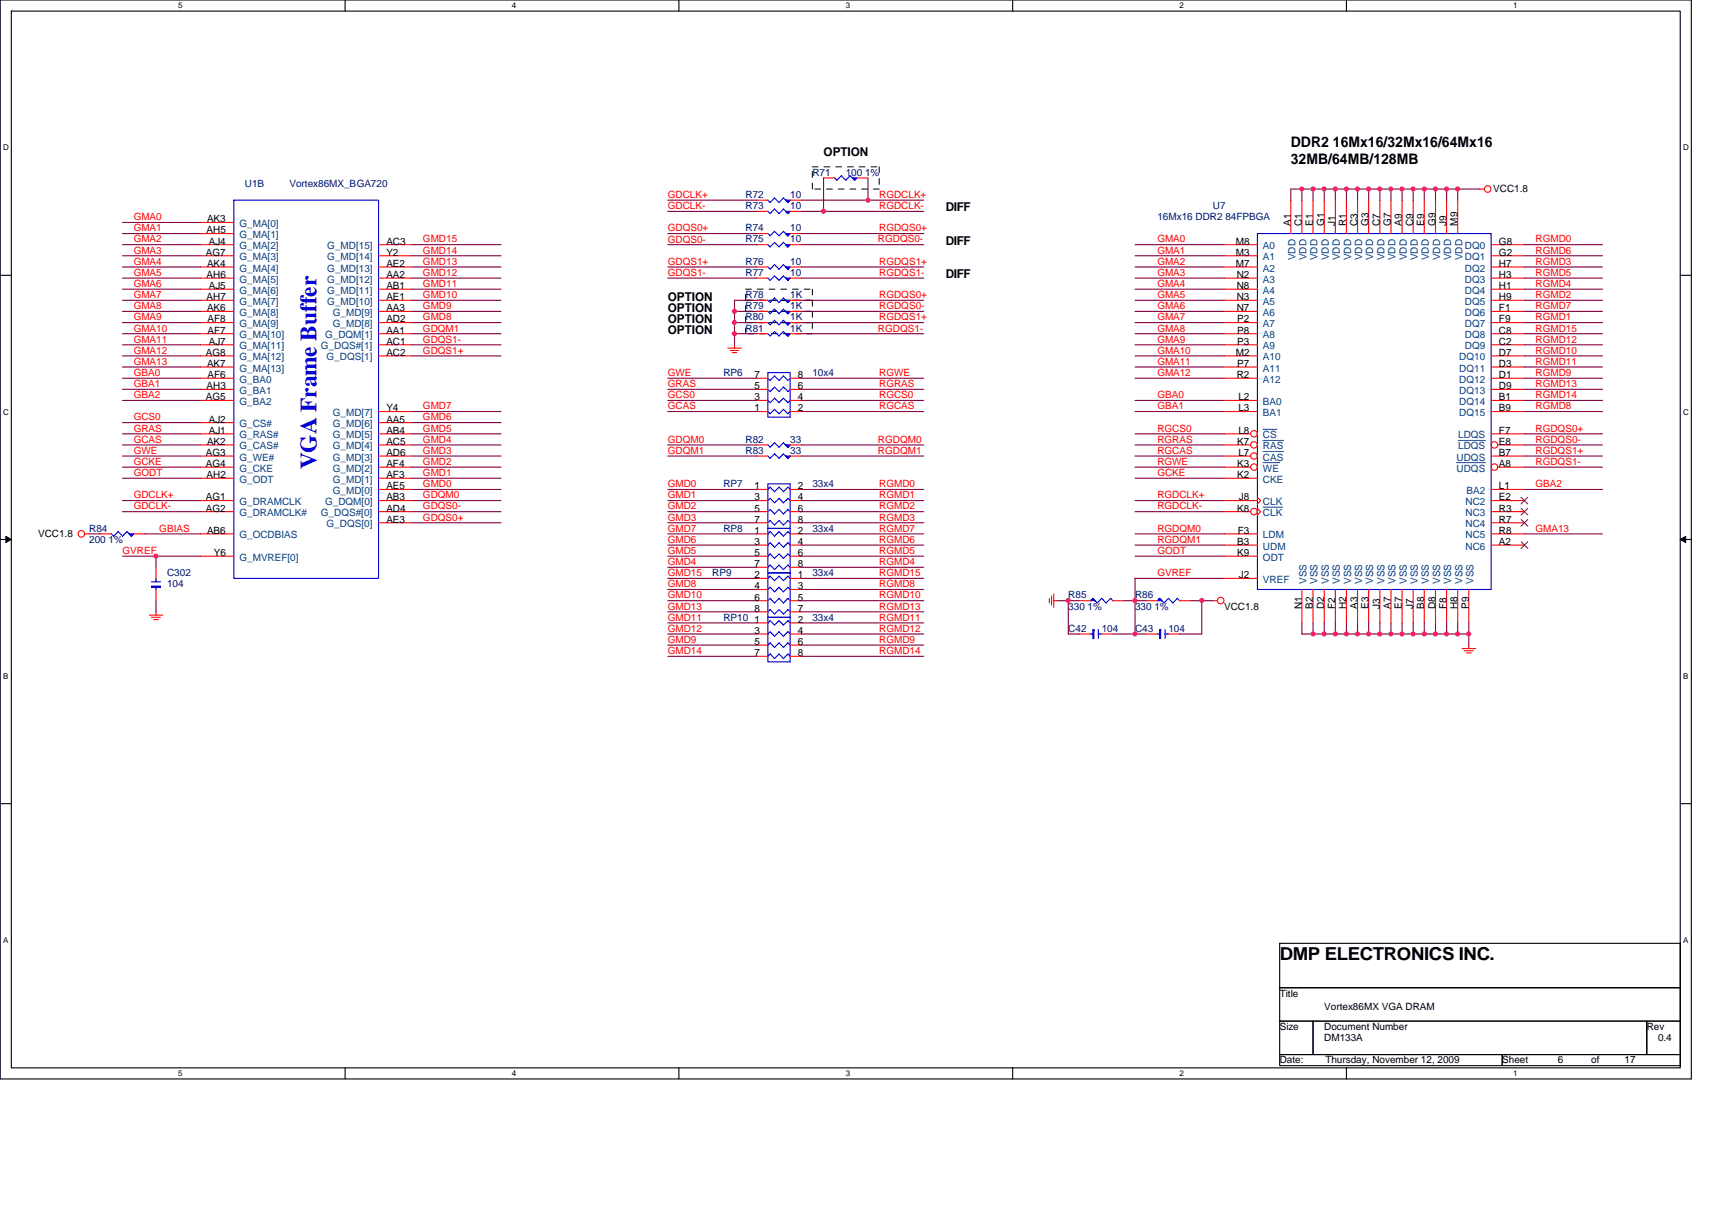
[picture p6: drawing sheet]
<svg xmlns="http://www.w3.org/2000/svg" width="297mm" height="210mm" viewBox="0 0 297 210" stroke-linecap="round" stroke-linejoin="round" font-family="sans-serif">
<path d="M0 0h293.5v187.2h-293.5zM2 1.9h289.5v183.4h-289.5z" fill="none" stroke="#000" stroke-width=".19"/>
<g fill="#fff">
<path d="M30.9 .2h.8v1.6h-.8z"/>
<path d="M30.9 185.5h.8v1.6h-.8z"/>
</g>
<path d="M59.9 0v1.9M59.9 185.3v1.9" fill="none" stroke="#000" stroke-width=".19"/>
<g fill="#fff">
<path d="M88.8 .2h.8v1.6h-.8z"/>
<path d="M88.8 185.5h.8v1.6h-.8z"/>
</g>
<path d="M117.8 0v1.9M117.8 185.3v1.9" fill="none" stroke="#000" stroke-width=".19"/>
<g fill="#fff">
<path d="M146.7 .2h.8v1.6h-.8z"/>
<path d="M146.7 185.5h.8v1.6h-.8z"/>
</g>
<path d="M175.7 0v1.9M175.7 185.3v1.9" fill="none" stroke="#000" stroke-width=".19"/>
<g fill="#fff">
<path d="M204.7 .2h.7v1.6h-.7z"/>
<path d="M204.7 185.5h.7v1.6h-.7z"/>
</g>
<path d="M233.6 0v1.9M233.6 185.3v1.9" fill="none" stroke="#000" stroke-width=".19"/>
<g fill="#fff">
<path d="M262.6 .2h.7v1.6h-.7z"/>
<path d="M262.6 185.5h.7v1.6h-.7z"/>
<path d="M.5 24.8h1v1.6h-1z"/>
<path d="M292 24.8h1v1.6h-1z"/>
<path d="M.5 70.7h1v1.5h-1z"/>
<path d="M292 70.7h1v1.5h-1z"/>
</g>
<path d="M0 47.8h2M291.5 47.8h2" fill="none" stroke="#000" stroke-width=".19"/>
<g fill="#fff">
<path d="M.5 116.5h.9v1.6h-.9z"/>
<path d="M292 116.5h.9v1.6h-.9z"/>
</g>
<path d="M0 93.6h2M291.5 93.6h2" fill="none" stroke="#000" stroke-width=".19"/>
<path d="M1 93.1l1 .5-1 .5zM291.5 93.6l1-.5v1z" fill="#000" stroke="#000" stroke-width=".17"/>
<g fill="#fff">
<path d="M.5 162.4h.9v1.5h-.9z"/>
<path d="M292 162.4h.9v1.5h-.9z"/>
</g>
<path d="M0 139.5h2M291.5 139.5h2M222 163.7h69.5v7.7h-69.5zM222 171.4h69.5v5.8h-69.5zM222 177.2h5.8v5.8h-5.8zM227.8 177.2h57.9v5.8h-57.9zM285.7 177.2h5.8v5.8h-5.8zM222 183h38.6v1.9h-38.6zM260.6 183h30.9v1.9h-30.9z" fill="none" stroke="#000" stroke-width=".19"/>
<g fill="none" stroke="#000" stroke-width=".17" stroke-dasharray="1 1 1 1 1 1 1 1">
<path d="M140.9 29h11.6M140.9 32.8v-3.8M152.5 29v3.8M152.5 32.8h-11.6M129.4 52.1h11.5M129.4 54v-1.9M129.4 56h11.5M129.4 57.9v-1.9M129.4 50.2h11.5M129.4 52.1v-1.9M129.4 54h11.5M129.4 56v-2"/>
<path d="M140.9 52.1v1.9M140.9 54h-11.5M140.9 56v1.9M140.9 57.9h-11.5M140.9 50.2v1.9M140.9 52.1h-11.5M140.9 54v2M140.9 56h-11.5"/>
</g>
<g fill="none" stroke="#f00" stroke-width=".19">
<path d="M34.8 38.6h5.8M131.3 34.7h1.9M131.3 36.7h1.9M137.1 34.7h1.9M137.1 36.7h1.9M142.9 30.9h1.9M148.7 30.9h1.9M224 34.7v5.8M225.9 34.7v5.8M227.8 34.7v5.8M229.8 34.7v5.8M231.7 34.7v5.8"/>
<path d="M233.6 34.7v5.8M235.5 34.7v5.8M237.5 34.7v5.8M239.4 34.7v5.8M241.3 34.7v5.8M243.3 34.7v5.8M245.2 34.7v5.8M247.1 34.7v5.8M249.1 34.7v5.8M251 34.7v5.8M252.9 34.7v5.8M256.7 32.8h.9"/>
<path d="M34.8 40.5h5.8M34.8 56h5.8M34.8 42.5h5.8M34.8 44.4h5.8M34.8 46.3h5.8M34.8 48.3h5.8M34.8 50.2h5.8M34.8 52.1h5.8M34.8 54h5.8M34.8 57.9h5.8M34.8 59.8h5.8M65.7 56h5.8"/>
<path d="M65.7 42.5h5.8M65.7 44.4h5.8M65.7 46.3h5.8M65.7 48.3h5.8M65.7 50.2h5.8M65.7 52.1h5.8M65.7 54h5.8M65.7 57.9h5.8M65.7 59.8h5.8M127.4 59.8v.6M131.3 40.5h1.9M131.3 56h1.9"/>
<path d="M131.3 42.5h1.9M131.3 46.3h1.9M131.3 48.3h1.9M131.3 52.1h1.9M131.3 54h1.9M131.3 57.9h1.9M137.1 40.5h1.9M137.1 56h1.9M137.1 42.5h1.9M137.1 46.3h1.9M137.1 48.3h1.9M137.1 52.1h1.9"/>
<path d="M137.1 54h1.9M137.1 57.9h1.9M212.4 56h5.8M212.4 42.5h5.8M212.4 44.4h5.8M212.4 46.3h5.8M212.4 48.3h5.8M212.4 50.2h5.8M212.4 52.1h5.8M212.4 54h5.8M212.4 57.9h5.8M212.4 59.8h5.8"/>
<path d="M258.7 56h5.8M258.7 42.5h5.8M258.7 44.4h5.8M258.7 46.3h5.8M258.7 48.3h5.8M258.7 50.2h5.8M258.7 52.1h5.8M258.7 54h5.8M258.7 57.9h5.8M258.7 59.8h5.8M34.8 69.5h5.8M34.8 61.8h5.8"/>
<path d="M34.8 63.7h5.8M34.8 65.6h5.8M34.8 67.6h5.8M34.8 75.3h5.8M34.8 77.2h5.8M34.8 79.1h5.8M34.8 73.3h5.8M65.7 71.4h5.8M65.7 61.8h5.8M65.7 75.3h5.8M65.7 77.2h5.8M65.7 79.1h5.8"/>
<path d="M65.7 73.3h5.8M126.3 60.4h2.3M126.7 60.8h1.5M127.1 61.2h.7M131.3 69.5h1.9M131.3 71.4h1.9M131.3 65.6h1.9M131.3 67.6h1.9M131.3 77.2h1.9M131.3 79.1h1.9M137.1 69.5h1.9M137.1 71.4h1.9"/>
<path d="M137.1 65.6h1.9M137.1 67.6h1.9M137.1 77.2h1.9M137.1 79.1h1.9M212.4 69.5h5.8M212.4 71.4h5.8M212.4 61.8h5.8M212.4 63.7h5.8M212.4 65.6h5.8M212.4 75.3h4.6M212.4 77.2h4.6M212.4 79.1h4.6"/>
<path d="M258.7 69.5h5.8M258.7 71.4h5.8M258.7 61.8h5.8M258.7 63.7h5.8M258.7 65.6h5.8M258.7 67.6h5.8M258.7 75.3h5.8M258.7 79.1h5.8M259.9 77.2h4.6M14.7 92.6h.8M17.4 92.6h1.9M23.2 92.6h1.9"/>
<path d="M27.1 98.4v2M34.8 92.6h5.8M34.8 86.9h5.8M34.8 88.8h5.8M34.8 81.1h5.8M34.8 83h5.8M34.8 96.5h5.8M65.7 84.9h5.8M65.7 86.9h5.8M65.7 88.8h5.8M65.7 90.7h5.8M65.7 81.1h5.8"/>
<path d="M65.7 83h5.8M131.3 92.6h1.9M131.3 84.9h1.9M131.3 86.9h1.9M131.3 88.8h1.9M131.3 90.7h1.9M131.3 94.6h1.9M131.3 96.5h1.9M131.3 98.4h1.9M137.1 92.6h1.9M137.1 84.9h1.9M137.1 86.9h1.9"/>
<path d="M137.1 88.8h1.9M137.1 90.7h1.9M137.1 94.6h1.9M137.1 96.5h1.9M137.1 98.4h1.9M212.4 92.6h5.8M212.4 86.9h5.8M212.4 88.8h4.6M212.4 81.1h4.6M212.4 83h5.8M212.4 94.6h5.8M212.4 96.5h5.8"/>
<path d="M218.2 86.3l.5 .6-.5 .5M218.2 88.2l.5 .6-.5 .6M258.7 92.6h5.8M258.7 84.9h5.8M258.7 86.9h5.8M258.7 88.8h5.8M258.7 90.7h5.8M258.7 94.6h5.8M259.9 81.1h4.6M25.9 106.7h2.3M26.3 107.1h1.5M26.7 107.5h.8"/>
<path d="M27.1 102.3v1.9M27.1 106.2v.6M131.3 104.2h1.9M131.3 100.4h1.9M131.3 102.3h1.9M131.3 106.2h1.9M131.3 110h1.9M131.3 108.1h1.9M131.3 112h1.9M131.3 113.9h1.9M137.1 104.2h1.9M137.1 100.4h1.9"/>
<path d="M137.1 102.3h1.9M137.1 106.2h1.9M137.1 110h1.9M137.1 108.1h1.9M137.1 112h1.9M137.1 113.9h1.9M182.1 103.8v.8M182.5 103.4v1.6M182.8 104.2h.6M182.8 103.1v2.3M187.3 104.2h1.9M187.3 110h1.9"/>
<path d="M191.2 110h1.9M193.1 104.2h1.9M198.9 104.2h1.9M198.9 110h1.9M202.7 110h2M204.7 104.2h1.9M210.4 104.2h.8M212.4 100.4h5.8M225.9 102.3v5.8M227.8 102.3v5.8M229.8 102.3v5.8M231.7 102.3v5.8"/>
<path d="M233.6 102.3v5.8M235.5 102.3v5.8M237.5 102.3v5.8M239.4 102.3v5.8M241.3 102.3v5.8M243.3 102.3v5.8M245.2 102.3v5.8M247.1 102.3v5.8M249.1 102.3v5.8M251 102.3v5.8M252.9 102.3v5.8M253.7 112.5h2.3"/>
<path d="M254.1 112.9h1.5M254.5 113.3h.7M254.8 102.3v5.8M254.8 112v.6"/>
<circle cx="258.1" cy="32.8" r=".57"/>
<circle cx="217.6" cy="77.2" r=".57"/>
<circle cx="217.6" cy="79.1" r=".57"/>
<circle cx="217.6" cy="75.3" r=".57"/>
<circle cx="259.3" cy="77.2" r=".57"/>
<circle cx="14.1" cy="92.6" r=".57"/>
<circle cx="217.6" cy="88.8" r=".57"/>
<circle cx="217.6" cy="81.1" r=".57"/>
<circle cx="259.3" cy="81.1" r=".57"/>
<circle cx="211.8" cy="104.2" r=".57"/>
</g>
<g fill="none" stroke="#00f" stroke-width=".19">
<path d="M40.6 34.7h25.1v65.7h-25.1zM133.2 34.7l.4 .4M133.2 36.7l.4 .4M135.2 35.1l-.8-.8-.8 .9M135.2 37.1l-.8-.8-.8 .8M135.9 34.3l.8 .8M135.9 36.3l.8 .8M135.9 34.4l-.8 .8M135.9 36.3l-.8 .8M137.1 34.7l-.4 .5M137.1 36.7l-.4 .4M146 30.5l.7 .8 .8-.8"/>
<path d="M146 30.5l-.8 .8-.4-.4M147.5 30.5l.8 .8M148.7 30.9l-.4 .4M133.2 40.5l.4 .4M133.2 56l.4 .4M133.2 57.9l.4 .4M133.2 52.1l.4 .4M133.2 48.2l.4 .4M133.2 46.3l.4 .4M133.2 54l.4 .4M133.2 42.4l.4 .4M134.4 40.1l.8 .8"/>
<path d="M134.4 51.7l.8 .8M134.4 47.9l.8 .7M134.4 45.9l.7 .8 .8-.8M134.4 40.2l-.8 .7M134.4 51.7l-.8 .8M134.4 47.9l-.8 .8M134.4 45.9l-.8 .8M135.2 56.4l-.8-.8-.8 .8M135.2 54.4l-.8-.8-.8 .9M135.9 40.1l.8 .8M135.9 55.6l.8 .8M135.9 57.5l.8 .8"/>
<path d="M135.9 51.7l.8 .8M135.9 47.9l.8 .7M135.9 45.9l.8 .8M135.9 53.6l.8 .8M135.9 42.1l.8 .7M135.9 40.2l-.8 .7M135.9 55.6l-.8 .8M135.9 57.5l-.8 .8-.7-.8-.8 .8M135.9 51.7l-.8 .8M135.9 47.9l-.8 .8M135.9 42.1l-.8 .8-.7-.8-.8 .8M135.9 53.7l-.8 .8"/>
<path d="M137.1 40.5l-.4 .4M137.1 56l-.4 .4M137.1 57.9l-.4 .4M137.1 52.1l-.4 .4M137.1 48.3l-.4 .4M137.1 46.3l-.4 .4M137.1 42.5l-.4 .4M137.1 54l-.4 .5M218.2 40.5h40.5v61.8h-40.5zM133.2 77.2l.4 .4M133.2 79.1l.4 .4M133.2 64.7h3.9"/>
<path d="M133.2 64.6v7.8h3.9v-7.8M133.2 71.4l.4 .4M133.2 67.6l.4 .4M133.2 65.6l.4 .4M134.4 78.7l.8 .8M134.4 78.8l-.8 .7M134.4 71l.8 .8M134.4 69.1l.8 .8M134.4 67.2l.8 .8M134.4 65.2l.8 .8M134.4 71l-.8 .8M134.4 69.1l-.8 .8-.4-.4"/>
<path d="M134.4 67.2l-.8 .7M134.4 65.2l-.8 .8M135.9 76.8l.8 .8M135.9 78.7l.8 .8M135.9 76.8l-.8 .8-.7-.8-.8 .8M135.9 78.8l-.8 .7M135.9 71l.8 .8M135.9 67.2l.8 .8M135.9 65.2l.8 .8M136 71l-.8 .8M136 67.2l-.8 .7M136 65.2l-.8 .8"/>
<path d="M137.1 77.2l-.4 .4M137.1 79.1l-.4 .4M137.1 69.5l-.4 .4-.8-.8-.7 .8M137.1 71.4l-.4 .4M137.1 67.5l-.4 .4M137.1 65.6l-.4 .4M19.3 92.6l.4 .4M20.5 92.2l.8 .8M20.5 92.3l-.8 .8M22 92.2l.8 .8M22 92.3l-.8 .8M23.2 92.6l-.4 .5"/>
<path d="M133.2 99.4h3.9M133.2 84.9l.4-.4 .8 .8M133.2 88.8l.4-.4 .8 .8M133.2 92.6l.4-.3 .8 .8M133.2 96.5l.4-.4 .8 .8M133.6 100l.8 .8 .7-.8 .8 .8M133.6 100l-.4 .4M133.6 86.5l.8 .8M133.6 90.3l.8 .8M133.6 94.2l.8 .8M133.6 98.1l.8 .7M133.6 86.5l-.4 .4"/>
<path d="M133.6 90.3l-.4 .4M133.6 94.2l-.4 .4M133.6 98l-.4 .4M135.2 88.4l.7 .8 .8-.8 .4 .4M135.2 84.5l.8 .8M135.2 86.5l.8 .8M135.2 90.3l.8 .8M135.2 96.1l.7 .8 .8-.8 .4 .4M135.2 92.3l.8 .8M135.2 98.1l.8 .7M135.2 84.5l-.8 .8M135.2 86.5l-.8 .7"/>
<path d="M135.2 88.4l-.8 .8M135.2 90.3l-.8 .8M135.2 92.2l-.8 .8M135.2 94.2l-.8 .8M135.2 96.1l-.8 .8M135.2 98l-.8 .8M136.7 100l.4 .4M136.7 100l-.8 .8M136.7 86.5l.4 .4M136.7 90.3l.4 .4M136.7 94.2l.4 .4M136.7 98.1l.4 .4"/>
<path d="M136.7 86.5l-.8 .7M136.7 90.3l-.8 .8M136.7 94.2l-.8 .8-.7-.8M136.7 98l-.8 .8M137.1 85l-.4-.5-.8 .8M137.1 92.7l-.4-.5-.8 .8M137.1 91.7h-3.9M26.3 101h1.5M27.1 100.4v.6M27.1 101.9v.4M133.2 114.9h3.9v-30.9h-3.9v30.9M133.2 107.1h3.9"/>
<path d="M133.2 108.1l.4-.4 .8 .8M133.2 112l.4-.4 .8 .8M133.6 101.9l.8 .8 .8-.8M133.6 103.8l.8 .8M133.6 105.8l.8 .8M133.6 101.9l-.4 .4M133.6 103.8l-.4 .5M133.6 105.8l-.4 .4M133.6 109.6l.8 .8M133.6 113.5l.8 .8M133.6 109.6l-.4 .4M133.6 113.5l-.4 .4"/>
<path d="M135.1 101.9l.8 .8M135.1 105.8l.8 .8M135.2 105.8l-.8 .8M135.2 107.7l.7 .8 .8-.8 .4 .4M135.2 109.6l.8 .8M135.2 111.6l.8 .8M135.2 107.7l-.8 .8M135.2 109.6l-.8 .8M135.2 111.5l-.8 .9M135.2 113.5l-.8 .8M135.9 104.6l-.8-.8-.7 .8M136.7 101.9l.4 .4"/>
<path d="M136.7 103.8l.4 .4M136.7 105.8l.4 .4M136.7 101.9l-.8 .8M136.7 103.8l-.8 .8M136.7 105.8l-.8 .8M136.7 109.6l.4 .4M136.7 113.5l.4 .4M136.7 109.6l-.8 .8M136.7 113.5l-.8 .8-.7-.8M137.1 112l-.4-.5-.8 .9M189.2 110h.4M189.6 103.8l.8 .8"/>
<path d="M189.6 103.8l-.4 .4M190.4 104.6l.8-.8 .7 .8M190.5 110h.7M190.6 109.2v1.6M193.1 104.3l-.4-.5-.8 .8M200.8 110h.4M201.2 103.8l.8 .8M201.2 103.8l-.4 .4M201.9 104.6l.9-.8 .7 .8M202.1 110h.6M202.1 109.2v1.6M204.3 103.8l.4 .5"/>
<path d="M204.3 103.8l-.8 .8"/>
</g>
<g fill="#00f" stroke="#00f" stroke-width=".19">
<path d="M201.2 103.8l.4 .4h-.8l.4-.4 .4 .4z" fill-rule="evenodd"/>
<path d="M136.3 40.5h.8l-.4 .4z" fill-rule="evenodd"/>
<path d="M22.4 92.6h.8l-.4 .4z" fill-rule="evenodd"/>
<path d="M26.3 101.7v.2h1.5v-.2z" fill-rule="evenodd"/>
<path d="M136.3 34.7h.8l-.4 .4z" fill-rule="evenodd"/>
<path d="M201.2 109.3v1.5h.2v-1.5z" fill-rule="evenodd"/>
<path d="M136.3 56h.8l-.4 .4z" fill-rule="evenodd"/>
<path d="M136.3 57.9h.8l-.4 .4z" fill-rule="evenodd"/>
<path d="M136.3 77.2h.8l-.4 .4z" fill-rule="evenodd"/>
<path d="M136.3 52.1h.8l-.4 .4z" fill-rule="evenodd"/>
<path d="M136.3 48.3h.8l-.4 .3z" fill-rule="evenodd"/>
<path d="M136.3 46.3h.8l-.4 .4z" fill-rule="evenodd"/>
<path d="M147.9 30.9h.8l-.4 .4z" fill-rule="evenodd"/>
<path d="M189.6 109.3v1.5h.2v-1.5z" fill-rule="evenodd"/>
<path d="M136.3 79.1h.8l-.4 .4z" fill-rule="evenodd"/>
<path d="M189.6 103.8l.4 .4h-.8l.4-.4 .4 .4z" fill-rule="evenodd"/>
<path d="M136.3 54h.8l-.4 .4z" fill-rule="evenodd"/>
<path d="M136.3 42.5h.8l-.4 .3z" fill-rule="evenodd"/>
<path d="M136.3 36.7h.8l-.4 .4z" fill-rule="evenodd"/>
</g>
<path d="M219.1 74.5h2.4M219.1 76.4h3.6M219.1 78.4h3.6M253 76.4h4.7M219.1 80.3h2.9M219.1 88h3.4M252.7 80.3h5" fill="none" stroke="#004080" stroke-width=".17"/>
<path d="M263.9 86.3l1.2 1.2M263.9 88.2l1.2 1.2M263.9 90.1l1.2 1.2M263.9 94l1.2 1.2M265.1 86.3l-1.2 1.2M265.1 88.2l-1.2 1.2M265.1 90.1l-1.2 1.2M265.1 94l-1.2 1.2" fill="none" stroke="#804000" stroke-width=".17"/>
<g fill="none" stroke="#800040" stroke-width=".19">
<path d="M21.2 38.6h13.6M115.9 36.7h15.4M115.9 34.7h15.4M139 34.7h21.3M142.9 30.9v5.8M150.6 30.9v3.9M160.3 36.7h-21.3M225.9 32.8v2M227.8 32.8v2M229.8 32.8v2M231.7 32.8v2M233.6 32.8v2"/>
<path d="M235.5 32.8v2M237.5 32.8v2M239.4 32.8v2M241.3 32.8v2M243.3 32.8v2M245.2 32.8v2M247.1 32.8v2M249.1 32.8v2M251 32.8v2M252.9 32.8v2M256.8 32.8h-32.8v2M21.2 57.9h13.6"/>
<path d="M21.2 54h13.6M21.2 56h13.6M21.2 44.4h13.6M21.2 59.8h13.6M21.2 46.3h13.6M21.2 42.5h13.6M21.2 48.3h13.6M21.2 50.2h13.6M21.2 52.1h13.6M21.2 40.5h13.6M71.5 57.9h15.4M71.5 54h15.4"/>
<path d="M71.5 56h15.4M71.5 44.4h15.4M71.5 59.8h15.4M71.5 46.3h15.4M71.5 42.5h15.4M71.5 48.3h15.4M71.5 50.2h15.4M71.5 52.1h15.4M115.9 46.3h15.4M115.9 42.5h15.4M115.9 48.3h15.4M115.9 40.5h15.4"/>
<path d="M127.4 57.9h3.9M127.4 54h3.9M127.4 56h3.9M131.3 52.1h-3.9v7.7M139 57.9h21.3M139 54h21.3M139 56h21.3M139 46.3h21.3M139 42.5h21.3M139 48.3h21.3M139 52.1h21.3M139 40.5h21.3"/>
<path d="M196.9 57.9h15.5M196.9 54h15.5M196.9 56h15.5M196.9 44.4h15.5M196.9 59.8h15.5M196.9 46.3h15.5M196.9 42.5h15.5M196.9 48.3h15.5M196.9 50.2h15.5M196.9 52.1h15.5M264.5 50.2h13.5M264.5 52.1h13.5"/>
<path d="M264.5 48.3h13.5M264.5 44.4h13.5M264.5 46.3h13.5M264.5 42.5h13.5M264.5 56h13.5M264.5 59.8h13.5M264.5 57.9h13.5M264.5 54h13.5M21.2 77.2h13.6M21.2 79.1h13.6M21.2 75.3h13.6M21.2 73.3h13.6"/>
<path d="M21.2 61.8h13.6M21.2 65.6h13.6M21.2 67.6h13.6M21.2 69.5h13.6M21.2 63.7h13.6M71.5 61.8h15.4M71.5 71.4h15.4M71.5 77.2h15.4M71.5 79.1h15.4M71.5 75.3h15.4M71.5 73.3h15.4M115.8 77.2h15.5"/>
<path d="M115.9 69.5h15.4M115.9 71.4h15.4M115.9 79.1h15.4M115.9 65.6h15.4M115.9 67.6h15.4M139 69.5h21.3M139 71.4h21.3M139 77.2h21.3M139 79.1h21.3M139 65.6h21.3M139 67.6h21.3M196.9 61.8h15.5"/>
<path d="M196.9 69.5h15.5M196.9 63.7h15.5M196.9 71.4h15.5M196.9 77.2h15.5M196.9 65.6h15.5M196.9 75.3h15.5M196.9 79.1h15.5M264.5 79.1h13.5M264.5 67.6h13.5M264.5 75.3h13.5M264.5 65.6h13.5M264.5 77.2h13.5"/>
<path d="M264.5 69.5h13.5M264.5 63.7h13.5M264.5 71.4h13.5M264.5 61.8h13.5M15.5 92.6h1.9M21.2 81.1h13.6M21.2 86.9h13.6M21.2 88.8h13.6M21.2 83h13.6M21.2 96.5h13.6M25.1 92.6h9.7M27.1 96.5v1.9"/>
<path d="M71.5 81.1h15.4M71.5 86.9h15.4M71.5 88.8h15.4M71.5 83h15.4M71.5 84.9h15.4M71.5 90.7h15.4M115.9 92.6h15.4M115.9 96.5h15.4M115.9 94.6h15.4M115.9 88.8h15.4M115.9 84.9h15.4M115.9 90.7h15.4"/>
<path d="M115.9 98.4h15.4M115.9 86.9h15.4M139 92.6h21.3M139 96.5h21.3M139 94.6h21.3M139 86.9h21.3M139 88.8h21.3M139 84.9h21.3M139 90.7h21.3M139 98.4h21.3M196.9 86.9h15.5M196.9 88.8h15.5"/>
<path d="M196.9 83h15.5M196.9 92.6h15.5M196.9 81.1h15.5M196.9 94.6h15.5M196.9 96.5h15.5M264.5 81.1h13.5M264.5 92.6h13.5M264.5 84.9h13.5M27.1 104.2v2M115.9 104.2h15.4M115.9 110h15.4M115.9 100.4h15.4"/>
<path d="M115.9 102.3h15.4M115.9 106.2h15.4M115.9 108.1h15.4M115.9 112h15.4M115.9 113.9h15.4M139 104.2h21.3M139 110h21.3M139 100.4h21.3M139 102.3h21.3M139 106.2h21.3M139 108.1h21.3M139 112h21.3"/>
<path d="M139 113.9h21.3M183.4 104.2h3.9M185.4 104.2l-.1 5.8h2M193.1 110h5.8M195 104.2h3.9M206.6 104.2h3.9M208.5 104.2v5.8h-3.9M212.4 100.4h-15.5v9.6M225.9 108.1v1.9h29M227.8 108.1v1.9M229.8 108.1v1.9M231.7 108.1v1.9"/>
<path d="M233.6 108.1v1.9M235.5 108.1v1.9M237.5 108.1v1.9M239.4 108.1v1.9M241.3 108.1v1.9M243.3 108.1v1.9M245.2 108.1v1.9M247.1 108.1v1.9M249.1 108.1v1.9M251 108.1v1.9M252.9 108.1v1.9M254.8 108.1v3.9"/>
</g>
<g fill="#f0f" stroke="#f0f" stroke-width=".19">
<circle cx="252.9" cy="32.8" r=".38"/>
<circle cx="243.3" cy="32.8" r=".38"/>
<circle cx="249" cy="32.8" r=".38"/>
<circle cx="229.7" cy="32.8" r=".38"/>
<circle cx="237.5" cy="32.8" r=".38"/>
<circle cx="245.2" cy="32.8" r=".38"/>
<circle cx="225.9" cy="32.8" r=".38"/>
<circle cx="239.4" cy="32.8" r=".38"/>
<circle cx="231.7" cy="32.8" r=".38"/>
<circle cx="247.1" cy="32.8" r=".38"/>
<circle cx="251" cy="32.8" r=".38"/>
<circle cx="241.3" cy="32.8" r=".38"/>
<circle cx="233.6" cy="32.8" r=".38"/>
<circle cx="227.8" cy="32.8" r=".38"/>
<circle cx="235.5" cy="32.8" r=".38"/>
<circle cx="196.9" cy="104.2" r=".38"/>
<circle cx="208.5" cy="104.2" r=".38"/>
<circle cx="196.9" cy="110" r=".38"/>
<circle cx="237.5" cy="110" r=".38"/>
<circle cx="245.2" cy="110" r=".38"/>
<circle cx="229.7" cy="110" r=".38"/>
<circle cx="243.3" cy="110" r=".38"/>
<circle cx="241.3" cy="110" r=".38"/>
<circle cx="227.8" cy="110" r=".38"/>
<circle cx="249" cy="110" r=".38"/>
<circle cx="235.5" cy="110" r=".38"/>
<circle cx="254.8" cy="110" r=".38"/>
<circle cx="185.3" cy="104.2" r=".38"/>
<circle cx="233.6" cy="110" r=".38"/>
<circle cx="247.1" cy="110" r=".38"/>
<circle cx="231.7" cy="110" r=".38"/>
<circle cx="251" cy="110" r=".38"/>
<circle cx="252.9" cy="110" r=".38"/>
<circle cx="239.4" cy="110" r=".38"/>
<circle cx="127.4" cy="56" r=".38"/>
<circle cx="127.4" cy="54" r=".38"/>
<circle cx="127.4" cy="57.9" r=".38"/>
<circle cx="142.9" cy="36.7" r=".38"/>
<circle cx="150.6" cy="34.7" r=".38"/>
<circle cx="27.1" cy="96.5" r=".38"/>
</g>
<text font-size="4.1" fill="#00f" x="54.9" y="81.4" transform="rotate(-90 54.9 81.4)">VGA Frame Buffer</text>
<text font-size="3.1" x="222" y="166.6">DMP ELECTRONICS INC.</text>
<g font-size="2.5">
<text x="224" y="25.5">DDR2 16Mx16/32Mx16/64Mx16</text>
<text x="224" y="28.4">32MB/64MB/128MB</text>
</g>
<g font-size="2.1">
<text x="142.9" y="27.1">OPTION</text>
<text x="164.1" y="36.7">DIFF</text>
<text x="164.1" y="42.5">DIFF</text>
<text x="115.9" y="52.2">OPTION</text>
<text x="164.1" y="48.3">DIFF</text>
<text x="115.9" y="54.1">OPTION</text>
<text x="115.9" y="58">OPTION</text>
<text x="115.9" y="56">OPTION</text>
</g>
<g font-size="1.7" fill="#000080">
<text x="42.5" y="32.4">U1B</text>
<text x="50.2" y="32.4">Vortex86MX_BGA720</text>
<text x="129.4" y="34.4">R72</text>
<text x="137.1" y="34.4">10</text>
<text x="140.9" y="30.5">R71</text>
<text x="146.7" y="30.5">100 1%</text>
<text x="129.4" y="40.2">R74</text>
<text x="129.4" y="36.3">R73</text>
<text x="137.1" y="40.2">10</text>
<text x="137.1" y="36.3">10</text>
<text x="200.8" y="38.2">16Mx16 DDR2 84FPBGA</text>
<text x="210.5" y="36.3">U7</text>
<text x="129.4" y="47.9">R77</text>
<text x="129.4" y="45.9">R76</text>
<text x="129.4" y="42.1">R75</text>
<text x="137.1" y="47.9">10</text>
<text x="137.1" y="45.9">10</text>
<text x="137.1" y="42.1">10</text>
<text x="129.4" y="51.7">R78</text>
<text x="129.4" y="53.7">R79</text>
<text x="137.1" y="51.7">1K</text>
<text x="137.1" y="53.7">1K</text>
<text x="129.4" y="55.6">R80</text>
<text x="129.4" y="57.5">R81</text>
<text x="137.1" y="55.6">1K</text>
<text x="137.1" y="57.5">1K</text>
<text x="125.5" y="65.2">RP6</text>
<text x="140.9" y="65.2">10x4</text>
<text x="129.4" y="76.8">R82</text>
<text x="137.1" y="76.8">33</text>
<text x="129.4" y="78.8">R83</text>
<text x="137.1" y="78.8">33</text>
<text x="125.5" y="84.5">RP7</text>
<text x="140.9" y="84.5">33x4</text>
<text x="15.5" y="92.3">R84</text>
<text x="15.5" y="94.2">200 1%</text>
<text x="125.5" y="92.3">RP8</text>
<text x="140.9" y="92.3">33x4</text>
<text x="29" y="100">C302</text>
<text x="29" y="101.9">104</text>
<text x="123.6" y="100">RP9</text>
<text x="140.9" y="100">33x4</text>
<text x="125.5" y="107.7">RP10</text>
<text x="140.9" y="107.7">33x4</text>
<text x="185.4" y="103.8">R85</text>
<text x="185.4" y="105.8">330 1%</text>
<text x="196.9" y="103.8">R86</text>
<text x="196.9" y="105.8">330 1%</text>
<text x="185.4" y="109.6">C42</text>
<text x="191.2" y="109.6">104</text>
<text x="196.9" y="109.6">C43</text>
<text x="202.7" y="109.6">104</text>
</g>
<g font-size="1.7" fill="#f00">
<text x="115.9" y="34.4">GDCLK+</text>
<text x="152.5" y="34.4">RGDCLK+</text>
<text x="23.2" y="38.2">GMA0</text>
<text x="23.2" y="40.2">GMA1</text>
<text x="115.9" y="36.3">GDCLK-</text>
<text x="115.9" y="40.2">GDQS0+</text>
<text x="152.5" y="40.2">RGDQS0+</text>
<text x="152.5" y="36.3">RGDCLK-</text>
<text x="23.2" y="42.1">GMA2</text>
<text x="23.2" y="44">GMA3</text>
<text x="23.2" y="45.9">GMA4</text>
<text x="23.2" y="47.9">GMA5</text>
<text x="73.4" y="42.1">GMD15</text>
<text x="73.4" y="44">GMD14</text>
<text x="73.4" y="45.9">GMD13</text>
<text x="73.4" y="47.9">GMD12</text>
<text x="115.9" y="47.9">GDQS1-</text>
<text x="115.9" y="42.1">GDQS0-</text>
<text x="115.9" y="45.9">GDQS1+</text>
<text x="152.3" y="42.1">RGDQS0-</text>
<text x="152.5" y="45.9">RGDQS1+</text>
<text x="152.5" y="47.9">RGDQS1-</text>
<text x="200.8" y="42.1">GMA0</text>
<text x="200.8" y="44">GMA1</text>
<text x="200.8" y="45.9">GMA2</text>
<text x="200.8" y="47.9">GMA3</text>
<text x="266.4" y="44">RGMD6</text>
<text x="266.4" y="45.9">RGMD3</text>
<text x="266.4" y="42.1">RGMD0</text>
<text x="266.4" y="47.9">RGMD5</text>
<text x="23.2" y="49.8">GMA6</text>
<text x="23.2" y="51.7">GMA7</text>
<text x="23.2" y="53.7">GMA8</text>
<text x="73.4" y="49.8">GMD11</text>
<text x="73.4" y="51.7">GMD10</text>
<text x="73.4" y="53.7">GMD9</text>
<text x="152.5" y="51.7">RGDQS0+</text>
<text x="152.5" y="53.7">RGDQS0-</text>
<text x="200.8" y="51.7">GMA5</text>
<text x="200.8" y="49.8">GMA4</text>
<text x="200.8" y="53.7">GMA6</text>
<text x="266.4" y="53.7">RGMD7</text>
<text x="266.4" y="49.8">RGMD4</text>
<text x="266.4" y="51.7">RGMD2</text>
<text x="23.2" y="55.6">GMA9</text>
<text x="23.2" y="57.5">GMA10</text>
<text x="23.2" y="59.5">GMA11</text>
<text x="73.4" y="55.6">GMD8</text>
<text x="73.4" y="57.5">GDQM1</text>
<text x="73.4" y="59.5">GDQS1-</text>
<text x="152.3" y="57.5">RGDQS1-</text>
<text x="152.5" y="55.6">RGDQS1+</text>
<text x="200.8" y="57.5">GMA8</text>
<text x="200.8" y="55.6">GMA7</text>
<text x="200.8" y="59.5">GMA9</text>
<text x="266.4" y="57.5">RGMD15</text>
<text x="266.4" y="55.6">RGMD1</text>
<text x="266.4" y="59.5">RGMD12</text>
<text x="23.2" y="61.4">GMA12</text>
<text x="23.2" y="65.2">GBA0</text>
<text x="23.2" y="63.3">GMA13</text>
<text x="73.4" y="61.4">GDQS1+</text>
<text x="115.9" y="65.2">GWE</text>
<text x="152.5" y="65.2">RGWE</text>
<text x="200.8" y="65.2">GMA12</text>
<text x="200.8" y="63.3">GMA11</text>
<text x="200.8" y="61.4">GMA10</text>
<text x="266.4" y="61.4">RGMD10</text>
<text x="266.4" y="63.3">RGMD11</text>
<text x="266.4" y="65.2">RGMD9</text>
<text x="23.2" y="67.2">GBA1</text>
<text x="23.2" y="69.1">GBA2</text>
<text x="73.4" y="71">GMD7</text>
<text x="115.9" y="71">GCAS</text>
<text x="115.9" y="69.1">GCS0</text>
<text x="115.9" y="67.2">GRAS</text>
<text x="152.5" y="71">RGCAS</text>
<text x="152.5" y="67.2">RGRAS</text>
<text x="152.5" y="69.1">RGCS0</text>
<text x="200.8" y="69.1">GBA0</text>
<text x="200.8" y="71">GBA1</text>
<text x="266.4" y="69.1">RGMD14</text>
<text x="266.4" y="71">RGMD8</text>
<text x="266.4" y="67.2">RGMD13</text>
<text x="23.2" y="73">GCS0</text>
<text x="23.2" y="74.9">GRAS</text>
<text x="23.2" y="76.8">GCAS</text>
<text x="73.4" y="73">GMD6</text>
<text x="73.4" y="74.9">GMD5</text>
<text x="73.4" y="76.8">GMD4</text>
<text x="115.9" y="76.8">GDQM0</text>
<text x="152.3" y="76.8">RGDQM0</text>
<text x="200.8" y="74.9">RGCS0</text>
<text x="200.8" y="76.8">RGRAS</text>
<text x="266.4" y="76.8">RGDQS0-</text>
<text x="266.4" y="74.9">RGDQS0+</text>
<text x="23.2" y="78.8">GWE</text>
<text x="23.2" y="80.7">GCKE</text>
<text x="23.2" y="82.6">GODT</text>
<text x="73.4" y="78.8">GMD3</text>
<text x="73.4" y="80.7">GMD2</text>
<text x="73.4" y="82.6">GMD1</text>
<text x="115.9" y="78.8">GDQM1</text>
<text x="152.3" y="78.8">RGDQM1</text>
<text x="200.8" y="80.7">RGWE</text>
<text x="200.8" y="78.8">RGCAS</text>
<text x="200.8" y="82.6">GCKE</text>
<text x="266.4" y="80.7">RGDQS1-</text>
<text x="266.4" y="78.8">RGDQS1+</text>
<text x="23.2" y="86.5">GDCLK+</text>
<text x="23.2" y="88.4">GDCLK-</text>
<text x="73.4" y="84.5">GMD0</text>
<text x="73.4" y="86.5">GDQM0</text>
<text x="73.4" y="88.4">GDQS0-</text>
<text x="115.9" y="84.5">GMD0</text>
<text x="115.9" y="88.4">GMD2</text>
<text x="115.9" y="86.5">GMD1</text>
<text x="152.5" y="84.5">RGMD0</text>
<text x="152.5" y="86.5">RGMD1</text>
<text x="152.5" y="88.4">RGMD2</text>
<text x="200.8" y="86.5">RGDCLK+</text>
<text x="200.8" y="88.4">RGDCLK-</text>
<text x="266.4" y="84.5">GBA2</text>
<text x="27.6" y="92.3">GBIAS</text>
<text x="73.4" y="90.3">GDQS0+</text>
<text x="115.9" y="90.3">GMD3</text>
<text x="115.9" y="92.3">GMD7</text>
<text x="115.9" y="94.2">GMD6</text>
<text x="152.5" y="90.3">RGMD3</text>
<text x="152.5" y="92.3">RGMD7</text>
<text x="152.5" y="94.2">RGMD6</text>
<text x="200.8" y="92.3">RGDQM0</text>
<text x="200.8" y="94.2">RGDQM1</text>
<text x="266.4" y="92.3">GMA13</text>
<text x="21.3" y="96.1">GVREF</text>
<text x="115.9" y="96.1">GMD5</text>
<text x="115.9" y="98.1">GMD4</text>
<text x="115.9" y="100">GMD15</text>
<text x="115.9" y="101.9">GMD8</text>
<text x="152.5" y="96.1">RGMD5</text>
<text x="152.5" y="98.1">RGMD4</text>
<text x="152.5" y="100">RGMD15</text>
<text x="152.5" y="101.9">RGMD8</text>
<text x="200.8" y="96.1">GODT</text>
<text x="200.8" y="100">GVREF</text>
<text x="115.9" y="103.8">GMD10</text>
<text x="115.9" y="105.8">GMD13</text>
<text x="115.9" y="107.7">GMD11</text>
<text x="152.5" y="103.8">RGMD10</text>
<text x="152.5" y="105.8">RGMD13</text>
<text x="152.5" y="107.7">RGMD11</text>
<text x="115.9" y="109.6">GMD12</text>
<text x="115.9" y="111.6">GMD9</text>
<text x="115.9" y="113.5">GMD14</text>
<text x="152.5" y="109.6">RGMD12</text>
<text x="152.5" y="111.6">RGMD9</text>
<text x="152.5" y="113.5">RGMD14</text>
</g>
<g font-size="1.7">
<text x="259.1" y="33.4">VCC1.8</text>
<text x="35.8" y="40.5">AH5</text>
<text x="35.9" y="38.6">AK3</text>
<text x="223.9" y="39.2" transform="rotate(-90 223.9 39.2)">A1</text>
<text x="225.9" y="39.2" transform="rotate(-90 225.9 39.2)">C1</text>
<text x="227.8" y="39.2" transform="rotate(-90 227.8 39.2)">E1</text>
<text x="229.7" y="39.2" transform="rotate(-90 229.7 39.2)">G1</text>
<text x="231.7" y="39.2" transform="rotate(-90 231.7 39.2)">J1</text>
<text x="233.6" y="39.2" transform="rotate(-90 233.6 39.2)">R1</text>
<text x="235.5" y="39.2" transform="rotate(-90 235.5 39.2)">C3</text>
<text x="237.4" y="39.2" transform="rotate(-90 237.4 39.2)">G3</text>
<text x="239.4" y="39.2" transform="rotate(-90 239.4 39.2)">C7</text>
<text x="241.3" y="39.2" transform="rotate(-90 241.3 39.2)">G7</text>
<text x="243.2" y="39.2" transform="rotate(-90 243.2 39.2)">A9</text>
<text x="245.2" y="39.2" transform="rotate(-90 245.2 39.2)">C9</text>
<text x="247.1" y="39.2" transform="rotate(-90 247.1 39.2)">E9</text>
<text x="249" y="39.2" transform="rotate(-90 249 39.2)">G9</text>
<text x="251" y="39.2" transform="rotate(-90 251 39.2)">J9</text>
<text x="252.9" y="39.2" transform="rotate(-90 252.9 39.2)">M9</text>
<text x="35.7" y="44.4">AG7</text>
<text x="35.9" y="46.3">AK4</text>
<text x="36.2" y="42.4">AJ4</text>
<text x="67" y="46.3">AE2</text>
<text x="67" y="44.4">Y2</text>
<text x="67" y="42.4">AC3</text>
<text x="214.4" y="42.4">M8</text>
<text x="214.4" y="44.4">M3</text>
<text x="214.4" y="46.3">M7</text>
<text x="260.1" y="42.4">G8</text>
<text x="260.1" y="44.4">G2</text>
<text x="260.1" y="46.3">H7</text>
<text x="35.8" y="48.2">AH6</text>
<text x="35.8" y="52.1">AH7</text>
<text x="36.2" y="50.2">AJ5</text>
<text x="67" y="52.1">AE1</text>
<text x="67" y="50.2">AB1</text>
<text x="67" y="48.2">AA2</text>
<text x="214.6" y="48.2">N2</text>
<text x="214.6" y="50.2">N8</text>
<text x="214.6" y="52.1">N3</text>
<text x="260.1" y="48.2">H3</text>
<text x="260.1" y="50.2">H1</text>
<text x="260.1" y="52.1">H9</text>
<text x="35.9" y="54">AK6</text>
<text x="36" y="57.9">AF7</text>
<text x="36" y="56">AF8</text>
<text x="36.2" y="59.8">AJ7</text>
<text x="67" y="57.9">AA1</text>
<text x="67" y="59.8">AC1</text>
<text x="67" y="56">AD2</text>
<text x="67" y="54">AA3</text>
<text x="214.6" y="54">N7</text>
<text x="214.7" y="56">P2</text>
<text x="214.7" y="57.9">P8</text>
<text x="214.7" y="59.8">P3</text>
<text x="260.1" y="54">F1</text>
<text x="260.1" y="56">F9</text>
<text x="260.1" y="57.9">C8</text>
<text x="260.1" y="59.8">C2</text>
<text x="35.7" y="61.7">AG8</text>
<text x="35.9" y="63.7">AK7</text>
<text x="36" y="65.6">AF6</text>
<text x="67" y="61.7">AC2</text>
<text x="130.9" y="65.6">7</text>
<text x="138.4" y="65.6">8</text>
<text x="214.4" y="61.7">M2</text>
<text x="214.6" y="65.6">R2</text>
<text x="214.7" y="63.7">P7</text>
<text x="260.1" y="61.7">D7</text>
<text x="260.1" y="63.7">D3</text>
<text x="260.1" y="65.6">D1</text>
<text x="35.7" y="69.5">AG5</text>
<text x="35.8" y="67.5">AH3</text>
<text x="67" y="71.4">Y4</text>
<text x="130.9" y="71.4">1</text>
<text x="130.9" y="69.5">3</text>
<text x="130.9" y="67.5">5</text>
<text x="138.4" y="71.4">2</text>
<text x="138.4" y="69.5">4</text>
<text x="138.4" y="67.5">6</text>
<text x="214.9" y="69.5">L2</text>
<text x="214.9" y="71.4">L3</text>
<text x="260.1" y="67.5">D9</text>
<text x="260.1" y="69.5">B1</text>
<text x="260.1" y="71.4">B9</text>
<text x="35.9" y="77.2">AK2</text>
<text x="36.2" y="73.3">AJ2</text>
<text x="36.2" y="75.3">AJ1</text>
<text x="67" y="77.2">AC5</text>
<text x="67" y="75.3">AB4</text>
<text x="67" y="73.3">AA5</text>
<text x="214.7" y="77.2">K7</text>
<text x="214.9" y="75.3">L8</text>
<text x="260.1" y="75.3">F7</text>
<text x="260.1" y="77.2">E8</text>
<text x="35.7" y="81">AG4</text>
<text x="35.7" y="79.1">AG3</text>
<text x="35.8" y="83">AH2</text>
<text x="67" y="83">AF3</text>
<text x="67" y="81">AF4</text>
<text x="67" y="79.1">AD6</text>
<text x="214.7" y="81">K3</text>
<text x="214.7" y="83">K2</text>
<text x="214.9" y="79.1">L7</text>
<text x="260.1" y="79.1">B7</text>
<text x="260.1" y="81">A8</text>
<text x="35.7" y="86.8">AG1</text>
<text x="35.7" y="88.8">AG2</text>
<text x="67" y="86.8">AB3</text>
<text x="67" y="88.8">AD4</text>
<text x="67" y="84.9">AE5</text>
<text x="130.9" y="84.9">1</text>
<text x="130.9" y="86.8">3</text>
<text x="130.9" y="88.8">5</text>
<text x="138.4" y="84.9">2</text>
<text x="138.4" y="86.8">4</text>
<text x="138.4" y="88.8">6</text>
<text x="214.7" y="88.8">K8</text>
<text x="215" y="86.8">J8</text>
<text x="260.1" y="84.9">L1</text>
<text x="260.1" y="86.8">E2</text>
<text x="260.1" y="88.8">R3</text>
<text x="6.6" y="93.2">VCC1.8</text>
<text x="35.9" y="92.6">AB6</text>
<text x="67" y="90.7">AE3</text>
<text x="130.9" y="90.7">7</text>
<text x="130.9" y="92.6">1</text>
<text x="130.9" y="94.6">3</text>
<text x="138.4" y="90.7">8</text>
<text x="138.4" y="92.6">2</text>
<text x="138.4" y="94.6">4</text>
<text x="214.7" y="94.6">B3</text>
<text x="214.8" y="92.6">F3</text>
<text x="260.1" y="90.7">R7</text>
<text x="260.1" y="92.6">R8</text>
<text x="260.1" y="94.6">A2</text>
<text x="37.1" y="96.5">Y6</text>
<text x="130.9" y="100.4">2</text>
<text x="130.9" y="96.5">5</text>
<text x="130.9" y="98.4">7</text>
<text x="138.4" y="100.4">1</text>
<text x="138.4" y="96.5">6</text>
<text x="138.4" y="98.4">8</text>
<text x="214.7" y="96.5">K9</text>
<text x="215" y="100.4">J2</text>
<text x="130.9" y="102.3">4</text>
<text x="130.9" y="104.2">6</text>
<text x="130.9" y="106.2">8</text>
<text x="138.4" y="102.3">3</text>
<text x="138.4" y="104.2">5</text>
<text x="138.4" y="106.2">7</text>
<text x="212.4" y="105.8">VCC1.8</text>
<text x="225.9" y="105.7" transform="rotate(-90 225.9 105.7)">N1</text>
<text x="227.8" y="105.7" transform="rotate(-90 227.8 105.7)">B2</text>
<text x="229.7" y="105.7" transform="rotate(-90 229.7 105.7)">D2</text>
<text x="231.7" y="105.7" transform="rotate(-90 231.7 105.7)">F2</text>
<text x="233.6" y="105.7" transform="rotate(-90 233.6 105.7)">H2</text>
<text x="235.5" y="105.7" transform="rotate(-90 235.5 105.7)">A3</text>
<text x="237.4" y="105.7" transform="rotate(-90 237.4 105.7)">E3</text>
<text x="239.4" y="105.7" transform="rotate(-90 239.4 105.7)">J3</text>
<text x="241.3" y="105.7" transform="rotate(-90 241.3 105.7)">A7</text>
<text x="243.2" y="105.7" transform="rotate(-90 243.2 105.7)">E7</text>
<text x="245.2" y="105.7" transform="rotate(-90 245.2 105.7)">J7</text>
<text x="247.1" y="105.7" transform="rotate(-90 247.1 105.7)">B8</text>
<text x="249" y="105.7" transform="rotate(-90 249 105.7)">D8</text>
<text x="251" y="105.7" transform="rotate(-90 251 105.7)">F8</text>
<text x="252.9" y="105.7" transform="rotate(-90 252.9 105.7)">H8</text>
<text x="254.8" y="105.7" transform="rotate(-90 254.8 105.7)">P9</text>
<text x="130.9" y="108.1">1</text>
<text x="130.9" y="110">3</text>
<text x="130.9" y="111.9">5</text>
<text x="130.9" y="113.9">7</text>
<text x="138.4" y="108.1">2</text>
<text x="138.4" y="110">4</text>
<text x="138.4" y="111.9">6</text>
<text x="138.4" y="113.9">8</text>
<text x="222" y="173">Title</text>
<text x="222" y="178.8">Size</text>
<text x="229.8" y="175.3">Vortex86MX VGA DRAM</text>
<text x="229.8" y="178.8">Document Number</text>
<text x="285.7" y="178.8">Rev</text>
<text x="222" y="184.6">Date:</text>
<text x="229.8" y="180.7">DM133A</text>
<text x="230" y="184.6">Thursday, November 12, 2009</text>
<text x="260.6" y="184.6">Sheet</text>
<text x="270.3" y="184.6">6</text>
<text x="276.1" y="184.6">of</text>
<text x="281.9" y="184.6">17</text>
<text x="287.7" y="180.7">0.4</text>
</g>
<g font-size="1.7" fill="#004080">
<text x="41.5" y="39.4">G_MA[0]</text>
<text x="41.5" y="41.3">G_MA[1]</text>
<text x="41.5" y="43.2">G_MA[2]</text>
<text x="41.5" y="45.2">G_MA[3]</text>
<text x="41.5" y="47.1">G_MA[4]</text>
<text x="56.8" y="47.1">G_MD[13]</text>
<text x="56.8" y="45.2">G_MD[14]</text>
<text x="56.8" y="43.2">G_MD[15]</text>
<text x="219.1" y="43.2">A0</text>
<text x="219.1" y="45.2">A1</text>
<text x="219.1" y="47.1">A2</text>
<text x="224.8" y="45.1" transform="rotate(-90 224.8 45.1)">VDD</text>
<text x="226.7" y="45.1" transform="rotate(-90 226.7 45.1)">VDD</text>
<text x="228.6" y="45.1" transform="rotate(-90 228.6 45.1)">VDD</text>
<text x="230.6" y="45.1" transform="rotate(-90 230.6 45.1)">VDD</text>
<text x="232.5" y="45.1" transform="rotate(-90 232.5 45.1)">VDD</text>
<text x="234.4" y="45.1" transform="rotate(-90 234.4 45.1)">VDD</text>
<text x="236.3" y="45.1" transform="rotate(-90 236.3 45.1)">VDD</text>
<text x="238.3" y="45.1" transform="rotate(-90 238.3 45.1)">VDD</text>
<text x="240.2" y="45.1" transform="rotate(-90 240.2 45.1)">VDD</text>
<text x="242.1" y="45.1" transform="rotate(-90 242.1 45.1)">VDD</text>
<text x="244.1" y="45.1" transform="rotate(-90 244.1 45.1)">VDD</text>
<text x="246" y="45.1" transform="rotate(-90 246 45.1)">VDD</text>
<text x="247.9" y="45.1" transform="rotate(-90 247.9 45.1)">VDD</text>
<text x="249.9" y="45.1" transform="rotate(-90 249.9 45.1)">VDD</text>
<text x="251.8" y="45.1" transform="rotate(-90 251.8 45.1)">VDD</text>
<text x="253.7" y="45.1" transform="rotate(-90 253.7 45.1)">VDD</text>
<text x="254.2" y="43.2">DQ0</text>
<text x="254.2" y="45.2">DQ1</text>
<text x="254.2" y="47.1">DQ2</text>
<text x="41.5" y="49">G_MA[5]</text>
<text x="41.5" y="51">G_MA[6]</text>
<text x="41.5" y="52.9">G_MA[7]</text>
<text x="56.8" y="52.9">G_MD[10]</text>
<text x="56.8" y="51">G_MD[11]</text>
<text x="56.8" y="49">G_MD[12]</text>
<text x="219.1" y="49">A3</text>
<text x="219.1" y="51">A4</text>
<text x="219.1" y="52.9">A5</text>
<text x="254.2" y="49">DQ3</text>
<text x="254.2" y="51">DQ4</text>
<text x="254.2" y="52.9">DQ5</text>
<text x="41.5" y="58.7">G_MA[10]</text>
<text x="41.5" y="54.8">G_MA[8]</text>
<text x="41.5" y="56.8">G_MA[9]</text>
<text x="56.4" y="58.7">G_DQM[1]</text>
<text x="57.8" y="56.8">G_MD[8]</text>
<text x="57.8" y="54.8">G_MD[9]</text>
<text x="219.1" y="54.8">A6</text>
<text x="219.1" y="56.8">A7</text>
<text x="219.1" y="58.7">A8</text>
<text x="254.2" y="54.8">DQ6</text>
<text x="254.2" y="56.8">DQ7</text>
<text x="254.2" y="58.7">DQ8</text>
<text x="41.5" y="60.6">G_MA[11]</text>
<text x="41.5" y="62.5">G_MA[12]</text>
<text x="41.5" y="64.5">G_MA[13]</text>
<text x="55.7" y="60.6">G_DQS#[1]</text>
<text x="56.7" y="62.5">G_DQS[1]</text>
<text x="219.1" y="64.5">A11</text>
<text x="219.1" y="60.6">A9</text>
<text x="219.1" y="62.5">A10</text>
<text x="253.2" y="62.5">DQ10</text>
<text x="253.2" y="64.5">DQ11</text>
<text x="254.2" y="60.6">DQ9</text>
<text x="41.5" y="66.4">G_BA0</text>
<text x="41.5" y="68.3">G_BA1</text>
<text x="41.5" y="70.3">G_BA2</text>
<text x="219.1" y="66.4">A12</text>
<text x="219.1" y="70.3">BA0</text>
<text x="253.2" y="66.4">DQ12</text>
<text x="253.2" y="68.3">DQ13</text>
<text x="253.2" y="70.3">DQ14</text>
<text x="41.5" y="78">G_CAS#</text>
<text x="41.5" y="74.1">G_CS#</text>
<text x="41.5" y="76.1">G_RAS#</text>
<text x="57.8" y="78">G_MD[4]</text>
<text x="57.8" y="76.1">G_MD[5]</text>
<text x="57.8" y="74.1">G_MD[6]</text>
<text x="57.8" y="72.2">G_MD[7]</text>
<text x="219.1" y="78">RAS</text>
<text x="219.1" y="72.2">BA1</text>
<text x="219.1" y="76.1">CS</text>
<text x="253" y="76.1">LDQS</text>
<text x="253" y="78">LDQS</text>
<text x="253.2" y="72.2">DQ15</text>
<text x="41.5" y="81.9">G_CKE</text>
<text x="41.5" y="83.8">G_ODT</text>
<text x="41.5" y="79.9">G_WE#</text>
<text x="57.8" y="83.8">G_MD[1]</text>
<text x="57.8" y="81.9">G_MD[2]</text>
<text x="57.8" y="79.9">G_MD[3]</text>
<text x="219.1" y="79.9">CAS</text>
<text x="219.1" y="81.9">WE</text>
<text x="219.1" y="83.8">CKE</text>
<text x="252.7" y="79.9">UDQS</text>
<text x="252.7" y="81.9">UDQS</text>
<text x="41.5" y="87.7">G_DRAMCLK</text>
<text x="41.5" y="89.6">G_DRAMCLK#</text>
<text x="55.7" y="89.6">G_DQS#[0]</text>
<text x="56.4" y="87.7">G_DQM[0]</text>
<text x="57.8" y="85.7">G_MD[0]</text>
<text x="219.1" y="87.7">CLK</text>
<text x="219.1" y="89.6">CLK</text>
<text x="254.3" y="87.7">NC2</text>
<text x="254.3" y="89.6">NC3</text>
<text x="254.4" y="85.7">BA2</text>
<text x="41.5" y="93.4">G_OCDBIAS</text>
<text x="56.7" y="91.5">G_DQS[0]</text>
<text x="219.1" y="93.4">LDM</text>
<text x="219.1" y="95.4">UDM</text>
<text x="254.3" y="91.5">NC4</text>
<text x="254.3" y="93.4">NC5</text>
<text x="254.3" y="95.4">NC6</text>
<text x="41.5" y="97.3">G_MVREF[0]</text>
<text x="219.1" y="97.3">ODT</text>
<text x="219.1" y="101.2">VREF</text>
<text x="226.7" y="101.3" transform="rotate(-90 226.7 101.3)">VSS</text>
<text x="228.6" y="101.3" transform="rotate(-90 228.6 101.3)">VSS</text>
<text x="230.6" y="101.3" transform="rotate(-90 230.6 101.3)">VSS</text>
<text x="232.5" y="101.3" transform="rotate(-90 232.5 101.3)">VSS</text>
<text x="234.4" y="101.3" transform="rotate(-90 234.4 101.3)">VSS</text>
<text x="236.3" y="101.3" transform="rotate(-90 236.3 101.3)">VSS</text>
<text x="238.3" y="101.3" transform="rotate(-90 238.3 101.3)">VSS</text>
<text x="240.2" y="101.3" transform="rotate(-90 240.2 101.3)">VSS</text>
<text x="242.1" y="101.3" transform="rotate(-90 242.1 101.3)">VSS</text>
<text x="244.1" y="101.3" transform="rotate(-90 244.1 101.3)">VSS</text>
<text x="246" y="101.3" transform="rotate(-90 246 101.3)">VSS</text>
<text x="247.9" y="101.3" transform="rotate(-90 247.9 101.3)">VSS</text>
<text x="249.9" y="101.3" transform="rotate(-90 249.9 101.3)">VSS</text>
<text x="251.8" y="101.3" transform="rotate(-90 251.8 101.3)">VSS</text>
<text x="253.7" y="101.3" transform="rotate(-90 253.7 101.3)">VSS</text>
<text x="255.6" y="101.3" transform="rotate(-90 255.6 101.3)">VSS</text>
</g>
<g font-size="1.4">
<text x="30.9" y="1.5">5</text>
<text x="88.8" y="1.5">4</text>
<text x="146.7" y="1.5">3</text>
<text x="204.7" y="1.5">2</text>
<text x="262.6" y="1.5">1</text>
<text x=".5" y="26.1">D</text>
<text x="292" y="26.1">D</text>
<text x=".5" y="71.9">C</text>
<text x="292" y="71.9">C</text>
<text x=".5" y="117.8">B</text>
<text x="292" y="117.8">B</text>
<text x=".5" y="163.6">A</text>
<text x="292" y="163.6">A</text>
<text x="30.9" y="186.8">5</text>
<text x="88.8" y="186.8">4</text>
<text x="146.7" y="186.8">3</text>
<text x="204.7" y="186.8">2</text>
<text x="262.6" y="186.8">1</text>
</g>
</svg>
